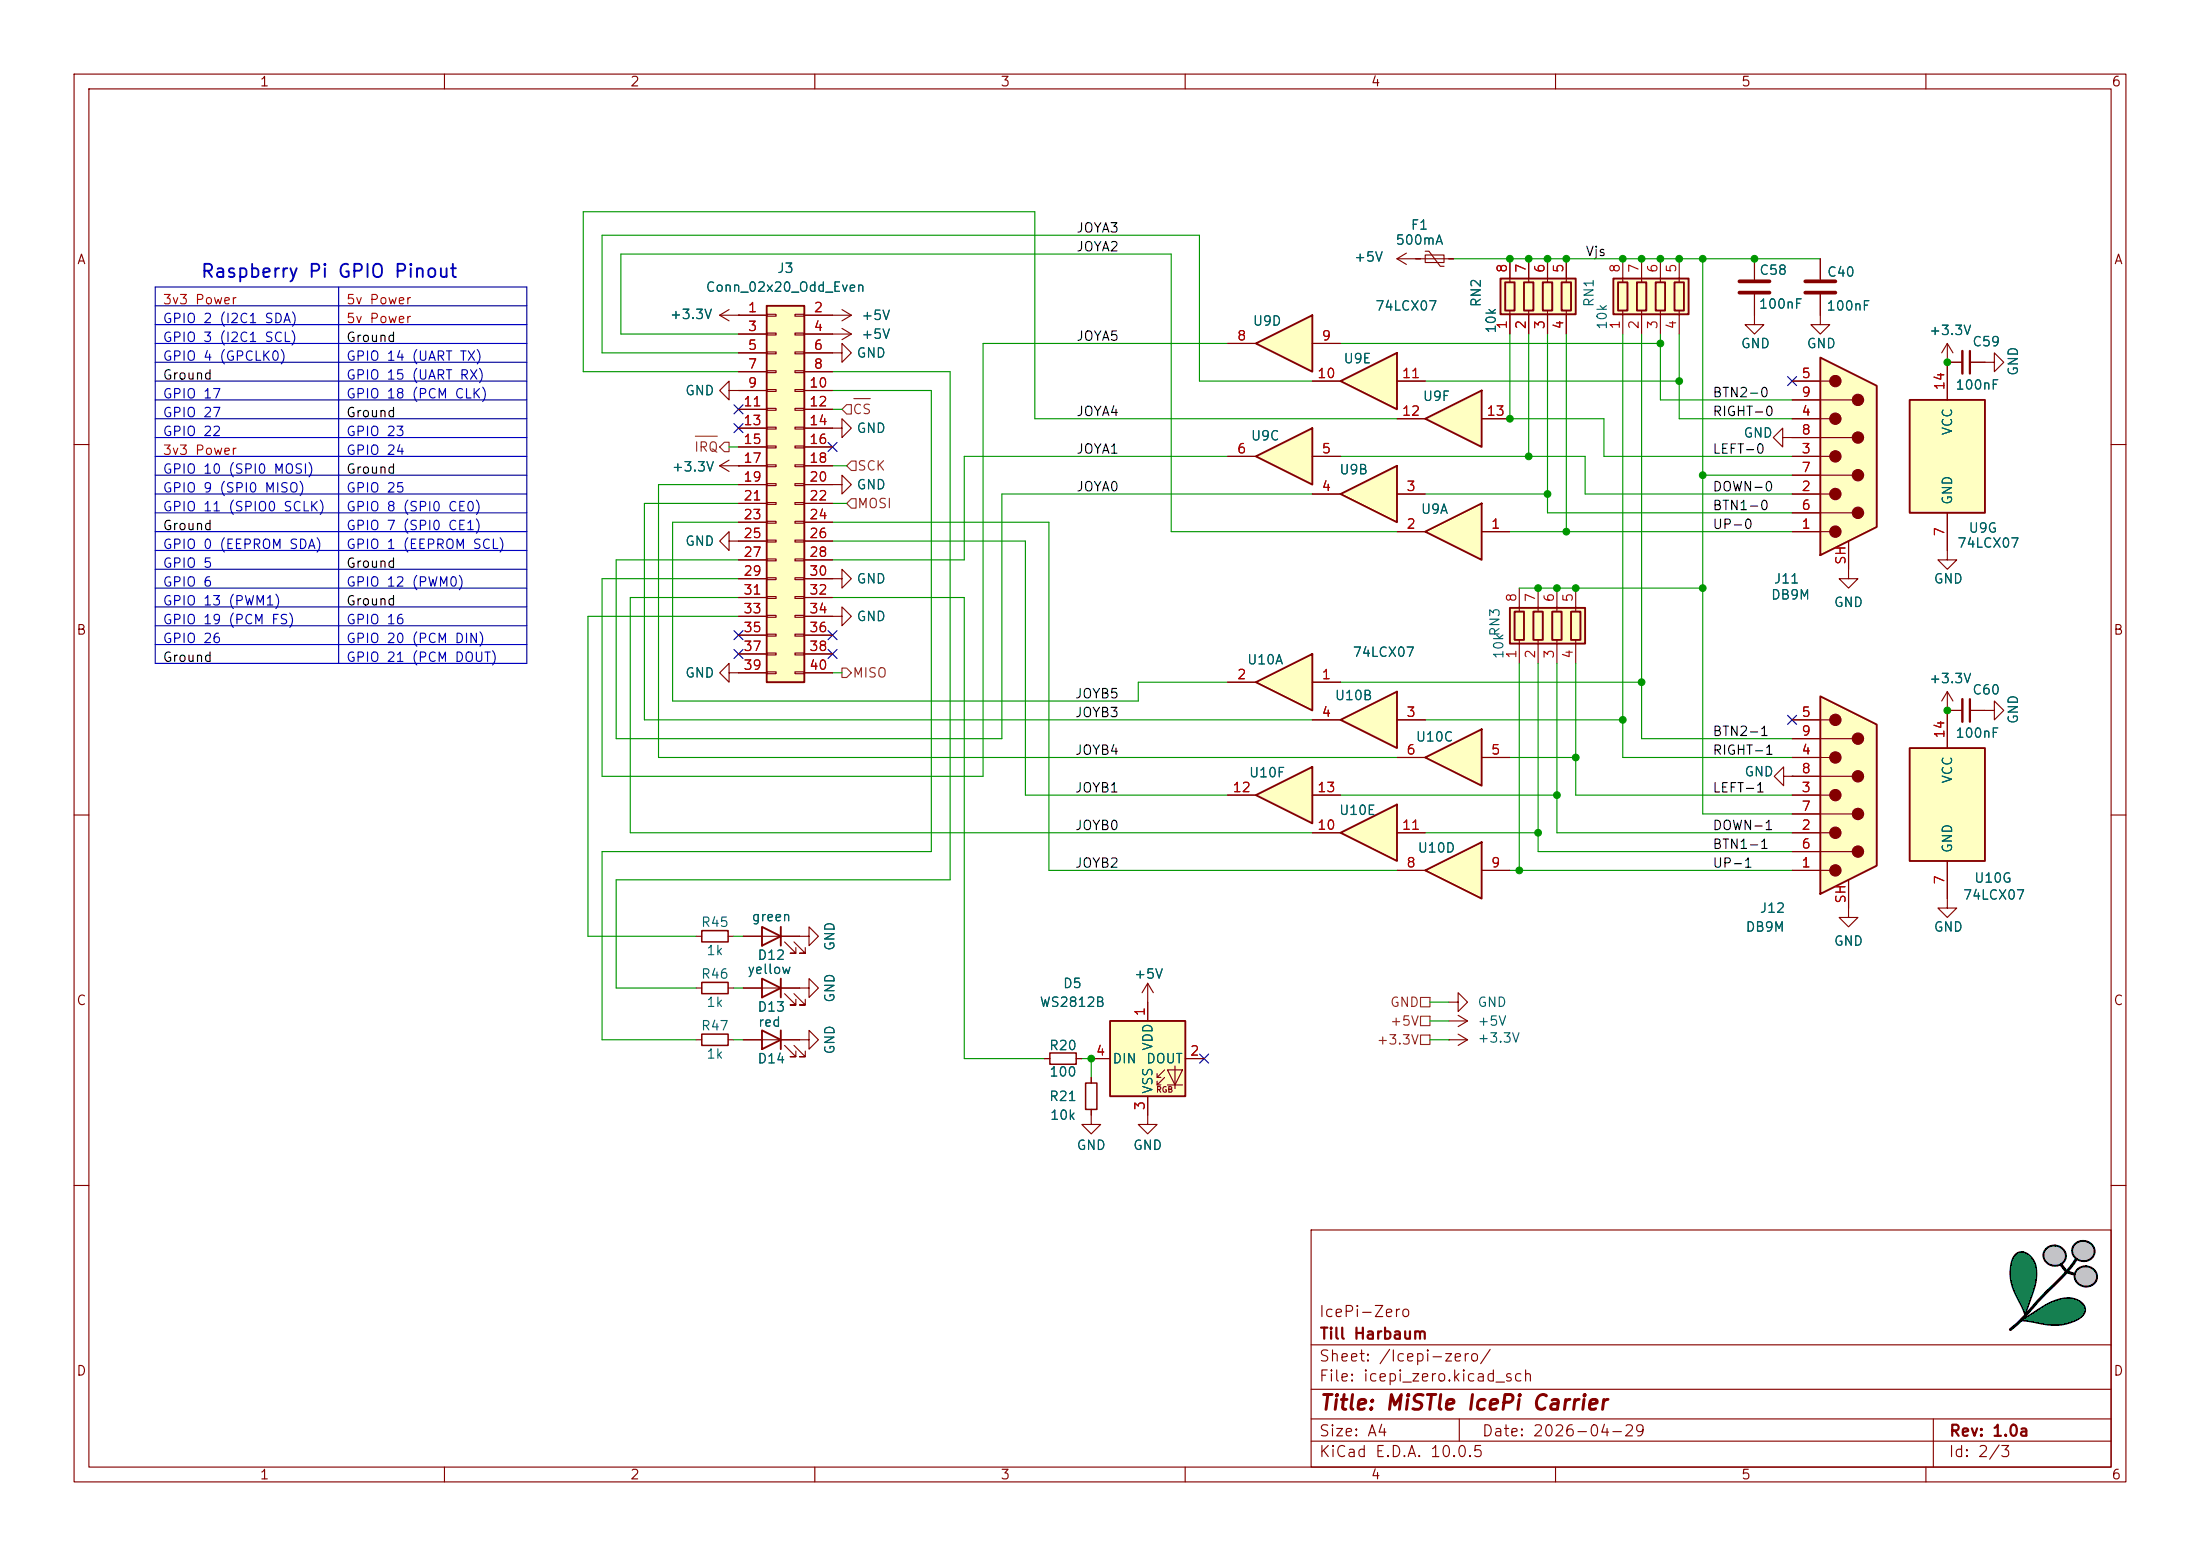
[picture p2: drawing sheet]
<svg xmlns="http://www.w3.org/2000/svg" width="297mm" height="210mm" viewBox="0 0 297 210" stroke-linecap="round" stroke-linejoin="round" font-family="sans-serif">
<g fill="none" stroke="#840000" stroke-width=".15">
<path d="M10 10h277v190h-277zM12 12h273v186h-273zM60 10v2M110 10v2M160 10v2M210 10v2M260 10v2M10 60h2M285 60h2M10 110h2M285 110h2M10 160h2"/>
<path d="M177 166h108v32h-108zM285 160h2M60 198v2M110 198v2M160 198v2M177 194.5h108M177 191.5h108M177 187.5h108M177 181.5h108M197 191.5v3M210 198v2M260 198v2"/>
<path d="M261 191.5v6.5"/>
</g>
<path d="M280.1 167.9a1.51 1.51 0 0 1 1.9-.2 1.51 1.51 0 0 1 .6 1.8 1.52 1.52 0 0 1-1.9 .6 1.52 1.52 0 0 1-.8-1.8z" fill="#c2c2c2"/>
<path d="M272 169.4a1.51 1.51 0 0 1 2.4 .5 4.4 4.4 0 0 1 .3 3.8l-1.3 3.8-.5-1.2a9.6 9.6 0 0 1-1.5-4.2v-.2a4 4 0 0 1 .6-2.5z" fill="#168543"/>
<path d="M276.3 168.5a1.51 1.51 0 0 1 1.9-.2 1.51 1.51 0 0 1 .5 1.9 1.52 1.52 0 0 1-1.9 .5 1.52 1.52 0 0 1-.8-1.8z" fill="#c2c2c2"/>
<path d="M272.8 178.2l.5-.2a19.4 19.4 0 0 1 4.3-2.5 3.2 3.2 0 0 1 3.7 .6 1.22 1.22 0 0 1-.6 1.8 6.9 6.9 0 0 1-5.3 .7z" fill="#168543"/>
<path d="M280.5 171.3a1.51 1.51 0 0 1 1.9-.2 1.51 1.51 0 0 1 .5 1.9 1.52 1.52 0 0 1-1.9 .5 1.52 1.52 0 0 1-.8-1.8z" fill="#c2c2c2"/>
<path d="M217.8 37.6h10.2v4.8h-10.2z" fill="#ffffc2"/>
<path d="M217.8 37.6h10.2v4.8h-10.2zM218.4 38.1h1.3v3.8h-1.3zM221 38.1h1.2v3.8h-1.2zM223.5 38.1h1.3v3.8h-1.3zM226.1 38.1h1.2v3.8h-1.2z" fill="none" stroke="#840000" stroke-width=".25"/>
<path d="M219.1 34.9v3.2M221.6 34.9v3.2M224.2 34.9v3.2M226.7 34.9v3.2M219.1 41.9v3.2M221.6 41.9v3.2M224.2 41.9v3.2M226.7 41.9v3.2M268 48.9h1.2v1.3l1.3-1.3-1.3-1.3v1.3M249.6 76.8v1.3h1.2l-1.2 1.3-1.3-1.3h1.3M262.9 74.3v1.3h-1.3l1.3 1.2 1.3-1.2h-1.3" fill="none" stroke="#840000" stroke-width=".15"/>
<path d="M257.8 54h10.2v15.2h-10.2z" fill="#ffffc2"/>
<path d="M257.8 54h10.2v15.2h-10.2z" fill="none" stroke="#840000" stroke-width=".25"/>
<path d="M262.9 48.9v5.1M262.9 69.2v5.1" fill="none" stroke="#840000" stroke-width=".15"/>
<path d="M202.6 37.6h10.1v4.8h-10.1z" fill="#ffffc2"/>
<path d="M202.6 37.6h10.1v4.8h-10.1zM203.2 38.1h1.3v3.8h-1.3zM205.7 38.1h1.3v3.8h-1.3zM208.3 38.1h1.2v3.8h-1.2zM210.8 38.1h1.3v3.8h-1.3z" fill="none" stroke="#840000" stroke-width=".25"/>
<path d="M203.8 34.9v3.2M206.4 34.9v3.2M208.9 34.9v3.2M211.5 34.9v3.2M203.8 41.9v3.2M206.4 41.9v3.2M208.9 41.9v3.2M211.5 41.9v3.2" fill="none" stroke="#840000" stroke-width=".15"/>
<path d="M192.4 71.8l7.6-3.9v7.7z" fill="#ffffc2"/>
<path d="M192.4 71.8l7.6-3.9v7.7z" fill="none" stroke="#840000" stroke-width=".25"/>
<path d="M188.6 71.8h3.8M200 71.8h3.8" fill="none" stroke="#840000" stroke-width=".15"/>
<path d="M192.4 56.5l7.6-3.8v7.6z" fill="#ffffc2"/>
<path d="M192.4 56.5l7.6-3.8v7.6z" fill="none" stroke="#840000" stroke-width=".25"/>
<path d="M188.6 56.5h3.8M200 56.5h3.8" fill="none" stroke="#840000" stroke-width=".15"/>
<path d="M181 51.4l7.6-3.8v7.6z" fill="#ffffc2"/>
<path d="M181 51.4l7.6-3.8v7.6z" fill="none" stroke="#840000" stroke-width=".25"/>
<path d="M177.2 51.4h3.8M188.6 51.4h3.8" fill="none" stroke="#840000" stroke-width=".15"/>
<path d="M169.5 61.6l7.7-3.8v7.6z" fill="#ffffc2"/>
<path d="M169.5 61.6l7.7-3.8v7.6z" fill="none" stroke="#840000" stroke-width=".25"/>
<path d="M262.9 48.9h.1M262.9 46.4l-.8 1.2M262.9 46.4l.8 1.2M262.9 46.4v2.5M165.7 61.6h3.8M177.2 61.6h3.8" fill="none" stroke="#840000" stroke-width=".15"/>
<path d="M169.5 46.4l7.7-3.9v7.7z" fill="#ffffc2"/>
<path d="M169.5 46.4l7.7-3.9v7.7z" fill="none" stroke="#840000" stroke-width=".25"/>
<path d="M165.7 46.4h3.8M177.2 46.4h3.8" fill="none" stroke="#840000" stroke-width=".15"/>
<path d="M181 66.7l7.6-3.8v7.6z" fill="#ffffc2"/>
<path d="M181 66.7l7.6-3.8v7.6z" fill="none" stroke="#840000" stroke-width=".25"/>
<path d="M188.6 34.9l1.3 .8M188.6 34.9h7.6M189.9 34.2l-1.3 .7M192.4 34.4h2.5v1h-2.5zM192.4 33.9h.5l1.5 2h.5M236.9 42.5v1.3h-1.3l1.3 1.3 1.2-1.3h-1.2M240.7 59.1v1.2l-1.3-1.2 1.3-1.3v1.3h1.2M112.4 78.1h1.3v1.3l1.2-1.3-1.2-1.3v1.3M177.2 66.7h3.8M188.6 66.7h3.8M112.4 83.2h1.3v1.3l1.2-1.3-1.2-1.3v1.3" fill="none" stroke="#840000" stroke-width=".15"/>
<path d="M169.5 92.1l7.7-3.8v7.6z" fill="#ffffc2"/>
<path d="M169.5 92.1l7.7-3.8v7.6z" fill="none" stroke="#840000" stroke-width=".25"/>
<g fill="none" stroke="#840000" stroke-width=".15">
<path d="M165.7 92.1h3.8M177.2 92.1h3.8M195.6 137.8h2.5M196.8 137l1.3 .8M196.8 139.6l1.3 .7M198.1 137.8l-1.3 .8M141 142.9h.7M145.3 142.9h.7M147.3 149.7v2.1h1.3l-1.3 1.2-1.3-1.2h1.3M147.3 145.4v.8M154.9 150.5v1.3h1.3l-1.3 1.2-1.2-1.2h1.2M195.6 140.3h.1"/>
<path d="M195.6 140.3h2.5M198.1 140.3l-1.3 .8"/>
</g>
<path d="M141.7 142.1h3.6v1.5h-3.6zM146.6 146.2h1.5v3.5h-1.5z" fill="none" stroke="#840000" stroke-width=".2"/>
<path d="M149.9 137.8h10.1v10.2h-10.1z" fill="#ffffc2"/>
<g fill="none" stroke="#840000" stroke-width=".15">
<path d="M154.9 132.7v5.1M154.9 132.7l-.7 1.3M154.9 132.7l.8 1.3M147.3 142.9h2.6M154.9 148v2.5M156.2 145.4h.5M156.2 146.4h.5M157.2 144.4l-1 1v-.5M157.2 145.4l-1 1v-.5M157.6 144.4h2l-1 2zM157.6 146.4h2M158.6 143.9v3"/>
<path d="M160 142.9h2.6"/>
</g>
<path d="M149.9 137.8h10.1v10.2h-10.1z" fill="none" stroke="#840000" stroke-width=".25"/>
<path d="M181 97.2l7.6-3.9v7.7z" fill="#ffffc2"/>
<path d="M181 97.2l7.6-3.9v7.7z" fill="none" stroke="#840000" stroke-width=".25"/>
<path d="M177.2 97.2h3.8M188.6 97.2h3.8M94 133.4h.7M98.3 133.4h.8" fill="none" stroke="#840000" stroke-width=".15"/>
<path d="M94.7 132.6h3.6v1.5h-3.6z" fill="none" stroke="#840000" stroke-width=".2"/>
<path d="M203.8 82h10.2v4.9h-10.2z" fill="#ffffc2"/>
<path d="M203.8 82h10.2v4.9h-10.2zM204.5 82.6h1.2v3.8h-1.2zM207 82.6h1.3v3.8h-1.3zM209.5 82.6h1.3v3.8h-1.3zM212.1 82.6h1.3v3.8h-1.3z" fill="none" stroke="#840000" stroke-width=".25"/>
<path d="M205.1 79.4v3.2M207.6 79.4v3.2M210.2 79.4v3.2M212.7 79.4v3.2M205.1 86.4v3.1M207.6 86.4v3.1M210.2 86.4v3.1M212.7 86.4v3.1" fill="none" stroke="#840000" stroke-width=".15"/>
<path d="M192.4 102.2l7.6-3.8v7.6z" fill="#ffffc2"/>
<path d="M192.4 102.2l7.6-3.8v7.6z" fill="none" stroke="#840000" stroke-width=".25"/>
<path d="M188.6 102.2h3.8M200 102.2h3.8" fill="none" stroke="#840000" stroke-width=".15"/>
<path d="M181 112.4l7.6-3.8v7.6z" fill="#ffffc2"/>
<path d="M181 112.4l7.6-3.8v7.6z" fill="none" stroke="#840000" stroke-width=".25"/>
<path d="M177.2 112.4h3.8M188.6 112.4h3.8" fill="none" stroke="#840000" stroke-width=".15"/>
<path d="M169.5 107.3l7.7-3.8v7.6z" fill="#ffffc2"/>
<path d="M169.5 107.3l7.7-3.8v7.6z" fill="none" stroke="#840000" stroke-width=".25"/>
<path d="M165.7 107.3h3.8M177.2 107.3h3.8M195.6 135.3h1.2v-1.3l1.3 1.3-1.3 1.2v-1.2" fill="none" stroke="#840000" stroke-width=".15"/>
<path d="M192.4 117.5l7.6-3.8v7.6z" fill="#ffffc2"/>
<path d="M192.4 117.5l7.6-3.8v7.6z" fill="none" stroke="#840000" stroke-width=".25"/>
<path d="M188.6 117.5h3.8M200 117.5h3.8" fill="none" stroke="#840000" stroke-width=".15"/>
<path d="M245.7 48.3l7.7 3.8v19l-7.7 3.8z" fill="#ffffc2"/>
<g fill="none" stroke="#840000" stroke-width=".15">
<path d="M245.7 34.9v2.8M245.7 39.8v2.7M97.2 42.5h2.5M97.2 42.5l1.2 .8M98.4 52.7v-1.3l-1.2 1.3 1.2 1.3v-1.3h1.3M98.4 41.8l-1.2 .7M99.7 42.5h.1M112.4 45.1h2.5M112.4 42.5h2.5M113.7 44.3l1.2 .8M113.7 41.8l1.2 .7M114.9 45.1l-1.2 .7"/>
<path d="M114.9 42.5l-1.2 .8M241.9 51.4h5.1M241.9 54h8.2M241.9 56.5h5.1M241.9 59.1h8.2M262.9 48.9h2M265.9 48.9h2.1M241.9 61.6h5.1M241.9 64.1h8.2M241.9 66.7h5.1M241.9 69.2h8.2M241.9 71.8h5.1"/>
<path d="M249.6 73v3.8M98.4 90.8v-1.3l-1.2 1.3 1.2 1.3v-1.3h1.3M240.8 104.8v1.2l-1.3-1.2 1.3-1.3v1.3h1.3M94 126.4h.7M98.3 126.4h.8M100.3 126.4h8.9v-1.3l1.3 1.3-1.3 1.2v-1.2M100.3 133.4h8.9v-1.3l1.3 1.3-1.3 1.2v-1.2M105.9 127.1l1.5 1.6h-.7h.7v-.8M105.9 134.1l1.5 1.5h-.7h.7v-.7M107.2 127.1l1.5 1.6h-.8h.8v-.8M107.2 134.1l1.5 1.5h-.8h.8v-.7M249.6 122.6v1.2h1.2l-1.2 1.3-1.3-1.3h1.3"/>
<path d="M94 140.3h.7M98.3 140.3h.8M100.3 140.3h8.9v-1.2l1.3 1.2-1.3 1.3v-1.3M105.9 141.1l1.5 1.5h-.7h.7v-.7M107.2 141.1l1.5 1.5h-.8h.8v-.7"/>
</g>
<path d="M245.7 48.3l7.7 3.8v19l-7.7 3.8zM102.9 139.1l2.5 1.2-2.5 1.3zM102.9 125.1l2.5 1.3-2.5 1.2zM102.9 132.1l2.5 1.3-2.5 1.2zM105.4 125.1v2.5M105.4 132.1v2.5M105.4 139.1v2.5" fill="none" stroke="#840000" stroke-width=".25"/>
<g fill="#840000" stroke="#840000" stroke-width=".15">
<circle cx="247.8" cy="51.4" r=".76"/>
<circle cx="247.8" cy="56.5" r=".76"/>
<circle cx="247.8" cy="61.6" r=".76"/>
<circle cx="247.8" cy="66.7" r=".76"/>
<circle cx="247.8" cy="71.8" r=".76"/>
<circle cx="250.8" cy="54" r=".76"/>
<circle cx="250.8" cy="59.1" r=".76"/>
<circle cx="250.8" cy="64.1" r=".76"/>
<circle cx="250.8" cy="69.2" r=".76"/>
</g>
<path d="M265.9 47.4v3" fill="none" stroke="#840000" stroke-width=".3"/>
<path d="M264.9 47.4v3" fill="none" stroke="#840000" stroke-width=".33"/>
<path d="M94.7 125.6h3.6v1.5h-3.6zM94.7 139.6h3.6v1.5h-3.6z" fill="none" stroke="#840000" stroke-width=".2"/>
<path d="M243.7 39.5h4.1M243.7 38h4.1" fill="none" stroke="#840000" stroke-width=".51"/>
<path d="M103.5 41.3h5.1v50.8h-5.1z" fill="#ffffc2"/>
<path d="M103.5 41.3h5.1v50.8h-5.1z" fill="none" stroke="#840000" stroke-width=".25"/>
<g fill="none" stroke="#840000" stroke-width=".15">
<path d="M236.9 34.9v2.8M236.9 39.8v2.7M99.7 42.5h3.8M99.7 45.1h3.8M99.7 47.6h3.8M99.7 50.2h3.8M99.7 52.7h3.8M99.7 55.2h3.8M99.7 57.8h3.8M103.5 42.4h1.3v.3h-1.3zM103.5 45h1.3v.2h-1.3zM103.5 47.5h1.3v.3h-1.3z"/>
<path d="M103.5 50h1.3v.3h-1.3zM103.5 52.6h1.3v.2h-1.3zM103.5 55.1h1.3v.3h-1.3zM103.5 57.7h1.3v.2h-1.3zM107.3 42.4h1.3v.3h-1.3zM107.3 45h1.3v.2h-1.3zM107.3 47.5h1.3v.3h-1.3zM107.3 50h1.3v.3h-1.3zM107.3 52.6h1.3v.2h-1.3zM107.3 55.1h1.3v.3h-1.3zM107.3 57.7h1.3v.2h-1.3zM108.6 57.8h5.1v1.3l1.2-1.3-1.2-1.3v1.3"/>
<path d="M108.6 42.5h3.8M108.6 45.1h3.8M108.6 47.6h3.8M108.6 50.2h3.8M108.6 52.7h3.8M108.6 55.2h3.8M245.7 42.5v1.3h-1.2l1.2 1.3 1.3-1.3h-1.3M99.7 60.3h3.8M99.7 62.9h3.8M99.7 65.4h3.8M99.7 67.9h3.8M99.7 70.5h3.8"/>
<path d="M99.7 73h3.8M99.7 75.6h3.8M99.7 78.1h3.8M103.5 60.2h1.3v.3h-1.3zM103.5 62.7h1.3v.3h-1.3zM103.5 65.3h1.3v.2h-1.3zM103.5 67.8h1.3v.3h-1.3zM103.5 70.4h1.3v.2h-1.3zM103.5 72.9h1.3v.3h-1.3zM103.5 75.4h1.3v.3h-1.3zM103.5 78h1.3v.2h-1.3zM107.3 60.2h1.3v.3h-1.3z"/>
<path d="M107.3 62.7h1.3v.3h-1.3zM107.3 65.3h1.3v.2h-1.3zM107.3 67.8h1.3v.3h-1.3zM107.3 70.4h1.3v.2h-1.3zM107.3 72.9h1.3v.3h-1.3zM107.3 75.4h1.3v.3h-1.3zM107.3 78h1.3v.2h-1.3zM108.6 65.4h5.1v1.3l1.2-1.3-1.2-1.3v1.3M108.6 60.3h3.8M108.6 62.9h3.8M108.6 67.9h3.8M108.6 70.5h3.8"/>
<path d="M108.6 73h3.8M108.6 75.6h3.8M108.6 78.1h3.8M99.7 80.6h3.8M99.7 83.2h3.8M99.7 85.7h3.8M99.7 88.3h3.8M99.7 90.8h3.8M103.5 80.5h1.3v.3h-1.3zM103.5 83.1h1.3v.2h-1.3zM103.5 85.6h1.3v.3h-1.3zM103.5 88.1h1.3v.3h-1.3z"/>
<path d="M103.5 90.7h1.3v.2h-1.3zM107.3 80.5h1.3v.3h-1.3zM107.3 83.1h1.3v.2h-1.3zM107.3 85.6h1.3v.3h-1.3zM107.3 88.1h1.3v.3h-1.3zM107.3 90.7h1.3v.2h-1.3zM108.6 80.6h3.8M108.6 83.2h3.8M108.6 85.7h3.8M108.6 88.3h3.8M108.6 90.8h3.8M262.9 95.9h.1"/>
<path d="M262.9 95.9h2M262.9 93.3l-.8 1.3M262.9 93.3l.8 1.3M262.9 93.3v2.6M265.9 95.9h3.3v1.3l1.3-1.3-1.3-1.3v1.3"/>
</g>
<path d="M265.9 94.4v3" fill="none" stroke="#840000" stroke-width=".3"/>
<path d="M264.9 94.4v3" fill="none" stroke="#840000" stroke-width=".33"/>
<path d="M234.8 39.5h4.1M234.8 38h4.1" fill="none" stroke="#840000" stroke-width=".51"/>
<path d="M257.8 101h10.2v15.2h-10.2z" fill="#ffffc2"/>
<path d="M257.8 101h10.2v15.2h-10.2z" fill="none" stroke="#840000" stroke-width=".25"/>
<path d="M262.9 95.9v5.1M262.9 116.2v5.1" fill="none" stroke="#840000" stroke-width=".15"/>
<path d="M245.7 94l7.7 3.8v19l-7.7 3.9z" fill="#ffffc2"/>
<g fill="none" stroke="#840000" stroke-width=".15">
<path d="M191.1 34.9h.7M195.6 34.9h.6M203.8 34.9v2.6M206.4 34.9v2.6M208.9 34.9v2.6M211.5 34.9v2.6M236.9 34.9v2.8M236.9 39.8v2.7M245.7 34.9v2.8M245.7 39.8v2.7M99.7 42.5h.1M99.7 42.5h3.8"/>
<path d="M99.7 45.1h3.8M99.7 47.6h3.8M99.7 50.2h3.8M99.7 52.7h3.8M99.7 55.2h3.8M99.7 57.8h3.8M108.6 47.6h5.1v1.3l1.2-1.3-1.2-1.2v1.2M108.6 42.5h3.8M108.6 45.1h3.8M108.6 50.2h3.8M108.6 52.7h3.8M108.6 55.2h3.8"/>
<path d="M108.6 57.8h3.8M165.7 46.4h3.8M177.2 51.4h3.8M177.2 46.4h3.8M188.6 56.5h3.8M188.6 51.4h3.8M200 56.5h3.8M203.8 42.5v2.6M206.4 42.5v2.6M208.9 42.5v2.6M211.5 42.5v2.6M241.9 56.5h3.8"/>
<path d="M241.9 51.4h3.8M241.9 59.1h3.8M241.9 54h3.8M262.9 48.9h.1M262.9 48.9v5.1M262.9 48.9h2M265.9 48.9h2.1M97.2 62.9l1.2 .7M97.2 62.9h6.3M98.4 73v-1.2l-1.2 1.2 1.2 1.3v-1.3h5.1M98.4 62.1l-1.2 .8M99.7 62.9h.1"/>
<path d="M99.7 60.3h3.8M99.7 65.4h3.8M99.7 67.9h3.8M99.7 70.5h3.8M99.7 75.6h3.8M99.7 78.1h3.8M108.6 62.9h3.8M108.6 60.3h3.8M108.6 65.4h3.8M108.6 67.9h3.8M108.6 70.5h3.8M108.6 73h3.8"/>
<path d="M108.6 75.6h3.8M108.6 78.1h3.8M165.7 61.6h3.8M177.2 66.7h3.8M177.2 61.6h3.8M188.6 71.8h3.8M188.6 66.7h3.8M200 71.8h3.8M241.9 71.8h3.8M241.9 66.7h3.8M241.9 61.6h3.8M241.9 69.2h3.8"/>
<path d="M241.9 64.1h3.8M249.6 73v3.8M262.9 69.2v5.1M99.7 80.6h3.8M99.7 83.2h3.8M99.7 85.7h3.8M99.7 88.3h3.8M99.7 90.8h3.8M108.6 80.6h3.8M108.6 83.2h3.8M108.6 85.7h3.8M108.6 88.3h3.8"/>
<path d="M108.6 90.8h3.8M165.7 92.1h3.8M177.2 97.2h3.8M177.2 92.1h3.8M188.6 97.2h3.8M241.9 97.2h5.1M241.9 99.7h8.2M262.9 95.9h.1M262.9 95.9v5.1M262.9 95.9h2M265.9 95.9h2.1M165.7 107.3h3.8"/>
<path d="M177.2 107.3h3.8M177.2 112.4h3.8M188.6 102.2h3.8M188.6 112.4h3.8M188.6 117.5h3.8M200 102.2h3.8M200 117.5h3.8M241.9 102.2h5.1M241.9 104.8h8.2M241.9 107.3h5.1M241.9 109.9h8.2M241.9 112.4h5.1"/>
<path d="M241.9 114.9h8.2M241.9 117.5h5.1M249.6 118.7v3.9M262.9 116.2v6.4h-1.3l1.3 1.2 1.3-1.2h-1.3M100.3 133.4h2.6M100.3 126.4h2.6M105.4 133.4h2.5M105.4 126.4h2.5M154.9 135.3v2.5M100.3 140.3h2.6M105.4 140.3h2.5M141 142.9h.7"/>
<path d="M145.3 142.9h.7M147.3 142.9h2.6M147.3 145.4v.8M147.3 149.7v.8M154.9 148v2.5M160 142.9h2.6"/>
</g>
<path d="M245.7 94l7.7 3.8v19l-7.7 3.9z" fill="none" stroke="#840000" stroke-width=".25"/>
<g fill="#840000" stroke="#840000" stroke-width=".15">
<circle cx="247.8" cy="97.2" r=".76"/>
<circle cx="247.8" cy="102.2" r=".76"/>
<circle cx="247.8" cy="107.3" r=".76"/>
<circle cx="247.8" cy="112.4" r=".76"/>
<circle cx="247.8" cy="117.5" r=".76"/>
<circle cx="250.8" cy="99.7" r=".76"/>
<circle cx="250.8" cy="104.8" r=".76"/>
<circle cx="250.8" cy="109.9" r=".76"/>
<circle cx="250.8" cy="114.9" r=".76"/>
</g>
<path d="M93.9 58.9h2.9M97.8 59.7h.6v1.3h-.6l-.6-.7zM114.3 54.6h.6v1.3h-.6l-.6-.7zM115.3 53.8h2.2M114.9 67.3h.7v1.3h-.7l-.6-.7zM114.9 62.2h.7v1.3h-.7l-.6-.6zM113.7 90.2h.6l.6 .6-.6 .6h-.6zM191.8 137.2h1.2v1.2h-1.2zM191.8 134.6h1.2v1.3h-1.2zM191.8 139.7h1.2v1.3h-1.2z" fill="none" stroke="#725600" stroke-width=".15"/>
<g fill="none" stroke="#0000c2" stroke-width=".15">
<path d="M21 38.7h50.1v50.8h-50.1zM45.7 38.7v50.8M21 41.3h50.1M21 43.8h50.1M21 46.4h50.1M21 48.9h50.1M21 51.4h50.1M21 54h50.1M21 56.5h50.1M21 59.1h50.1M21 61.6h50.1M21 64.1h50.1"/>
<path d="M21 66.7h50.1M21 69.2h50.1M21 71.8h50.1M21 74.3h50.1M21 76.8h50.1M21 79.4h50.1M21 81.9h50.1M21 84.5h50.1M21 87h50.1"/>
</g>
<path d="M278.3 170.7l.7 .9 1 .4M280.3 169.9a22.1 22.1 0 0 1-4 4.4l-1.1 1.2a25.4 25.4 0 0 1-3.8 4" fill="none" stroke="#000" stroke-width=".4"/>
<g fill="none" stroke="#009600" stroke-width=".15">
<path d="M196.2 34.9h49.5M229.9 34.9v75h12M99.7 50.2h-21v-21.6h61v27.9h48.9M99.7 47.6h-18.4v-15.8h80.6v19.6h15.3M99.7 45.1h-15.9v-10.8h74.3v37.5h30.5M112.4 52.7h13.3v62.2h-44.4v25.4h12.7M112.4 55.2h1.3M112.4 50.2h15.9v68.5h-45.1v14.7h10.8M165.7 46.4h-33v58.4h-51.4v-26.7h18.4M181 46.4h43.2M192.4 51.4h34.3M203.8 45.1v11.4h12.7v5.1h25.4"/>
<path d="M206.4 45.1v16.5M208.9 45.1v24.1h33M211.5 45.1v26.7M219.1 45.1v57.1h22.8M221.6 45.1v54.6h20.3M224.2 45.1v8.9h17.7M226.7 45.1v11.4h15.2M98.4 60.3h1.3M99.7 67.9h-12.7v29.3h90.2M99.7 65.4h-10.8v36.8h99.7M99.7 70.5h-8.9v24.1h62.9v-2.5h12M112.4 73h26v34.3h27.3"/>
<path d="M112.4 67.9h1.9M112.4 62.9h1.9M112.4 70.5h29.2v47h47M165.7 61.6h-35.5v14h-17.8M177.2 66.7h-41.9v33h-52.1v-24.1h16.5M181 61.6h33v5.1h27.9M192.4 66.7h16.5M203.8 71.8h38.1M205.1 79.4h24.8M229.9 64.1h12M99.7 80.6h-14.6v31.8h92.1M99.7 83.2h-20.3v43.2h14.6"/>
<path d="M112.4 80.6h17.8v62.3h10.8M112.4 90.8h1.3M181 92.1h40.6M192.4 97.2h26.7M205.1 89.5v28M207.6 89.5v25.4h34.3M210.2 89.5v22.9h31.7M212.7 89.5v17.8h29.2M181 107.3h29.2M192.4 112.4h15.2M203.8 102.2h8.9M203.8 117.5h38.1"/>
<path d="M241.9 104.8h.2M99.1 126.4h1.2M99.1 133.4h1.2M193 137.8h2.6M193 135.3h2.6M99.1 140.3h1.2M146 142.9h1.3v2.5M193 140.3h2.6"/>
</g>
<g fill="none" stroke="#000084" stroke-width=".15">
<path d="M99.1 54.6l1.2 1.3M99.1 57.2l1.2 1.2M100.3 54.6l-1.2 1.3M100.3 57.2l-1.2 1.2M111.8 59.7l1.2 1.2M113 59.7l-1.2 1.2M241.3 50.8l1.2 1.2M242.5 50.8l-1.2 1.2M99.1 85.1l1.2 1.2M99.1 87.7l1.2 1.2M100.3 85.1l-1.2 1.2M100.3 87.7l-1.2 1.2"/>
<path d="M111.8 87.7l1.2 1.2M111.8 85.1l1.2 1.2M113 87.7l-1.2 1.2M113 85.1l-1.2 1.2M241.3 96.5l1.2 1.3M242.5 96.5l-1.2 1.3M162 142.3l1.2 1.2M163.2 142.3l-1.2 1.2"/>
</g>
<path d="M276.3 168.5a1.51 1.51 0 0 1 1.9-.2 1.51 1.51 0 0 1 .5 1.9 1.52 1.52 0 0 1-1.9 .5 1.52 1.52 0 0 1-.8-1.8zM280.1 167.9a1.51 1.51 0 0 1 1.9-.2 1.51 1.51 0 0 1 .6 1.8 1.52 1.52 0 0 1-1.9 .6 1.52 1.52 0 0 1-.8-1.8zM280.5 171.3a1.51 1.51 0 0 1 1.9-.2 1.51 1.51 0 0 1 .5 1.9 1.52 1.52 0 0 1-1.9 .5 1.52 1.52 0 0 1-.8-1.8z" fill="none" stroke="#000" stroke-width=".26"/>
<path d="M272 169.4a1.51 1.51 0 0 1 2.4 .5 4.4 4.4 0 0 1 .3 3.8l-1.3 3.8-.5-1.2a9.6 9.6 0 0 1-1.5-4.2v-.2a4 4 0 0 1 .6-2.5zM272.8 178.2l.5-.2a19.4 19.4 0 0 1 4.3-2.5 3.2 3.2 0 0 1 3.7 .6 1.22 1.22 0 0 1-.6 1.8 6.9 6.9 0 0 1-5.3 .7z" fill="none" stroke="#000" stroke-width=".2"/>
<g fill="#009600" stroke="#009600" stroke-width=".14">
<circle cx="210.2" cy="79.4" r=".46"/>
<circle cx="229.9" cy="79.4" r=".46"/>
<circle cx="212.7" cy="79.4" r=".46"/>
<circle cx="221.6" cy="92.1" r=".46"/>
<circle cx="219.1" cy="97.2" r=".46"/>
<circle cx="262.9" cy="95.9" r=".46"/>
<circle cx="236.9" cy="34.9" r=".46"/>
<circle cx="226.7" cy="51.4" r=".46"/>
<circle cx="229.9" cy="34.9" r=".46"/>
<circle cx="262.9" cy="48.9" r=".46"/>
<circle cx="205.1" cy="117.5" r=".46"/>
<circle cx="212.7" cy="102.2" r=".46"/>
<circle cx="207.6" cy="112.4" r=".46"/>
<circle cx="210.2" cy="107.3" r=".46"/>
<circle cx="147.3" cy="142.9" r=".46"/>
<circle cx="224.2" cy="34.9" r=".46"/>
<circle cx="221.6" cy="34.9" r=".46"/>
<circle cx="226.7" cy="34.9" r=".46"/>
<circle cx="219.1" cy="34.9" r=".46"/>
<circle cx="224.2" cy="46.4" r=".46"/>
<circle cx="211.5" cy="34.9" r=".46"/>
<circle cx="211.5" cy="71.8" r=".46"/>
<circle cx="229.9" cy="64.1" r=".46"/>
<circle cx="208.9" cy="34.9" r=".46"/>
<circle cx="207.6" cy="79.4" r=".46"/>
<circle cx="206.4" cy="61.6" r=".46"/>
<circle cx="206.4" cy="34.9" r=".46"/>
<circle cx="208.9" cy="66.7" r=".46"/>
<circle cx="203.8" cy="34.9" r=".46"/>
<circle cx="203.8" cy="56.5" r=".46"/>
</g>
<text font-size="2" fill="#840000" x="178" y="190.8">Title: MiSTle IcePi Carrier</text>
<text font-size="1.8" fill="#0000c2" x="27" y="37.9">Raspberry Pi GPIO Pinout</text>
<g font-size="1.5" fill="#840000">
<text x="178" y="178.1">IcePi-Zero</text>
<text x="178" y="184.1">Sheet: /Icepi-zero/</text>
<text x="178" y="181.1">Till Harbaum</text>
<text x="178" y="186.8">File: icepi_zero.kicad_sch</text>
<text x="178" y="197">KiCad E.D.A. 10.0.5</text>
<text x="178" y="194.2">Size: A4</text>
<text x="200" y="194.2">Date: 2026-04-29</text>
<text x="263" y="197">Id: 2/3</text>
<text x="263" y="194.2">Rev: 1.0a</text>
</g>
<g font-size="1.3" fill="#840000">
<text x="35" y="12">1</text>
<text x="85" y="12">2</text>
<text x="135" y="12">3</text>
<text x="185" y="12">4</text>
<text x="235" y="12">5</text>
<text x="285" y="12">6</text>
<text x="10.3" y="36">A</text>
<text x="285.3" y="36">A</text>
<text x="10.2" y="86">B</text>
<text x="285.2" y="86">B</text>
<text x="10.2" y="136">C</text>
<text x="285.2" y="136">C</text>
<text x="10.2" y="186">D</text>
<text x="285.2" y="186">D</text>
<text x="35" y="200">1</text>
<text x="85" y="200">2</text>
<text x="135" y="200">3</text>
<text x="185" y="200">4</text>
<text x="235" y="200">5</text>
<text x="285" y="200">6</text>
</g>
<g font-size="1.3" fill="#0f0f0f">
<text x="145.2" y="31.7">JOYA3</text>
<text x="145.2" y="34.3">JOYA2</text>
<text x="214" y="34.9">Vjs</text>
<text x="145.2" y="46.3">JOYA5</text>
<text x="231.1" y="53.9">BTN2-0</text>
<text x="145.2" y="56.5">JOYA4</text>
<text x="231.1" y="56.5">RIGHT-0</text>
<text x="145.2" y="61.6">JOYA1</text>
<text x="231.1" y="61.6">LEFT-0</text>
<text x="145.2" y="66.6">JOYA0</text>
<text x="231.1" y="66.6">DOWN-0</text>
<text x="231.1" y="71.7">UP-0</text>
<text x="231.1" y="69.2">BTN1-0</text>
<text x="145" y="94.6">JOYB5</text>
<text x="145" y="97.1">JOYB3</text>
<text x="231.1" y="99.7">BTN2-1</text>
<text x="145" y="107.3">JOYB1</text>
<text x="145" y="102.2">JOYB4</text>
<text x="231.1" y="107.3">LEFT-1</text>
<text x="231.1" y="102.2">RIGHT-1</text>
<text x="145" y="112.4">JOYB0</text>
<text x="231.1" y="112.4">DOWN-1</text>
<text x="145" y="117.4">JOYB2</text>
<text x="231.1" y="114.9">BTN1-1</text>
<text x="231.1" y="117.4">UP-1</text>
</g>
<g font-size="1.3" fill="#006464">
<text x="182.7" y="35.6">+5V</text>
<text x="188.3" y="33.3">500mA</text>
<text x="190.4" y="31.3">F1</text>
<text x="95.2" y="39.7">Conn_02x20_Odd_Even</text>
<text x="104.8" y="37.2">J3</text>
<text x="200.2" y="41.5" transform="rotate(-90 200.2 41.5)">RN2</text>
<text x="215.5" y="41.5" transform="rotate(-90 215.5 41.5)">RN1</text>
<text x="237.4" y="42">100nF</text>
<text x="237.4" y="37.4">C58</text>
<text x="246.6" y="37.7">C40</text>
<text x="90.3" y="43.4">+3.3V</text>
<text x="116.2" y="46">+5V</text>
<text x="116.2" y="43.5">+5V</text>
<text x="169" y="44.3">U9D</text>
<text x="185.6" y="42.2">74LCX07</text>
<text x="202.3" y="45.1" transform="rotate(-90 202.3 45.1)">10k</text>
<text x="217.2" y="44.6" transform="rotate(-90 217.2 44.6)">10k</text>
<text x="234.9" y="47.3">GND</text>
<text x="243.8" y="47.3">GND</text>
<text x="246.5" y="42.2">100nF</text>
<text x="260.3" y="45.5">+3.3V</text>
<text x="266.2" y="47.1">C59</text>
<text x="92.4" y="53.7">GND</text>
<text x="115.6" y="48.6">GND</text>
<text x="181.3" y="49.4">U9E</text>
<text x="263.9" y="52.9">100nF</text>
<text x="272.7" y="50.8" transform="rotate(-90 272.7 50.8)">GND</text>
<text x="115.6" y="58.7">GND</text>
<text x="168.8" y="59.8">U9C</text>
<text x="192" y="54.4">U9F</text>
<text x="235.3" y="59.4">GND</text>
<text x="263.9" y="58.8" transform="rotate(-90 263.9 58.8)">VCC</text>
<text x="90.6" y="64">+3.3V</text>
<text x="180.7" y="64.3">U9B</text>
<text x="115.6" y="66.4">GND</text>
<text x="191.7" y="69.7">U9A</text>
<text x="263.9" y="68.2" transform="rotate(-90 263.9 68.2)">GND</text>
<text x="92.4" y="74">GND</text>
<text x="264.1" y="74.2">74LCX07</text>
<text x="265.7" y="72.2">U9G</text>
<text x="115.6" y="79.1">GND</text>
<text x="239" y="81.2">DB9M</text>
<text x="239.4" y="79.1">J11</text>
<text x="247.5" y="82.2">GND</text>
<text x="261" y="79.1">GND</text>
<text x="115.6" y="84.1">GND</text>
<text x="168.3" y="90">U10A</text>
<text x="182.5" y="89">74LCX07</text>
<text x="202.8" y="86" transform="rotate(-90 202.8 86)">RN3</text>
<text x="203.3" y="89" transform="rotate(-90 203.3 89)">10k</text>
<text x="92.4" y="91.8">GND</text>
<text x="180.1" y="94.8">U10B</text>
<text x="260.3" y="92.5">+3.3V</text>
<text x="266.2" y="94.1">C60</text>
<text x="191" y="100.4">U10C</text>
<text x="263.9" y="99.9">100nF</text>
<text x="272.7" y="97.8" transform="rotate(-90 272.7 97.8)">GND</text>
<text x="168.5" y="105.2">U10F</text>
<text x="235.4" y="105.1">GND</text>
<text x="263.9" y="105.8" transform="rotate(-90 263.9 105.8)">VCC</text>
<text x="180.7" y="110.3">U10E</text>
<text x="191.3" y="115.4">U10D</text>
<text x="263.9" y="115.2" transform="rotate(-90 263.9 115.2)">GND</text>
<text x="266.4" y="119.5">U10G</text>
<text x="94.5" y="125.4">R45</text>
<text x="101.4" y="124.7">green</text>
<text x="237.5" y="123.5">J12</text>
<text x="264.9" y="121.7">74LCX07</text>
<text x="95.3" y="129.2">1k</text>
<text x="100.8" y="131.8">yellow</text>
<text x="102.2" y="129.9">D12</text>
<text x="113" y="128.4" transform="rotate(-90 113 128.4)">GND</text>
<text x="235.6" y="126.1">DB9M</text>
<text x="247.5" y="128">GND</text>
<text x="261" y="126.1">GND</text>
<text x="94.5" y="132.4">R46</text>
<text x="95.3" y="136.2">1k</text>
<text x="102.2" y="136.9">D13</text>
<text x="113" y="135.4" transform="rotate(-90 113 135.4)">GND</text>
<text x="140.3" y="136.2">WS2812B</text>
<text x="143.4" y="133.7">D5</text>
<text x="153" y="132.4">+5V</text>
<text x="199.4" y="136.2">GND</text>
<text x="94.5" y="139.4">R47</text>
<text x="95.3" y="143.2">1k</text>
<text x="102.2" y="143.8">D14</text>
<text x="102.2" y="138.9">red</text>
<text x="113" y="142.4" transform="rotate(-90 113 142.4)">GND</text>
<text x="141.5" y="142.1">R20</text>
<text x="150.1" y="143.8">DIN</text>
<text x="154.6" y="143.8">DOUT</text>
<text x="155.9" y="141.9" transform="rotate(-90 155.9 141.9)">VDD</text>
<text x="199.4" y="138.8">+5V</text>
<text x="199.4" y="141">+3.3V</text>
<text x="141.5" y="148.9">R21</text>
<text x="141.6" y="145.6">100</text>
<text x="155.9" y="147.7" transform="rotate(-90 155.9 147.7)">VSS</text>
<text x="141.7" y="151.5">10k</text>
<text x="145.3" y="155.5">GND</text>
<text x="152.9" y="155.5">GND</text>
</g>
<g font-size="1.3" fill="#f00">
<text x="21.9" y="41.4">3v3 Power</text>
<text x="46.6" y="41.4">5v Power</text>
<text x="46.6" y="43.9">5v Power</text>
<text x="21.9" y="61.7">3v3 Power</text>
</g>
<g font-size="1.3" fill="#a90000">
<text x="203.8" y="36.9" transform="rotate(-90 203.8 36.9)">8</text>
<text x="206.3" y="36.9" transform="rotate(-90 206.3 36.9)">7</text>
<text x="208.8" y="36.9" transform="rotate(-90 208.8 36.9)">6</text>
<text x="211.4" y="36.9" transform="rotate(-90 211.4 36.9)">5</text>
<text x="219" y="36.9" transform="rotate(-90 219 36.9)">8</text>
<text x="221.5" y="36.9" transform="rotate(-90 221.5 36.9)">7</text>
<text x="224.1" y="36.9" transform="rotate(-90 224.1 36.9)">6</text>
<text x="226.6" y="36.9" transform="rotate(-90 226.6 36.9)">5</text>
<text x="100.9" y="42.5">1</text>
<text x="100.9" y="45">3</text>
<text x="100.9" y="47.5">5</text>
<text x="109.8" y="42.5">2</text>
<text x="109.8" y="45">4</text>
<text x="109.8" y="47.5">6</text>
<text x="166.9" y="46.3">8</text>
<text x="178.3" y="46.3">9</text>
<text x="203.8" y="44.5" transform="rotate(-90 203.8 44.5)">1</text>
<text x="206.3" y="44.5" transform="rotate(-90 206.3 44.5)">2</text>
<text x="208.8" y="44.5" transform="rotate(-90 208.8 44.5)">3</text>
<text x="211.4" y="44.5" transform="rotate(-90 211.4 44.5)">4</text>
<text x="219" y="44.5" transform="rotate(-90 219 44.5)">1</text>
<text x="221.5" y="44.5" transform="rotate(-90 221.5 44.5)">2</text>
<text x="224.1" y="44.5" transform="rotate(-90 224.1 44.5)">3</text>
<text x="226.6" y="44.5" transform="rotate(-90 226.6 44.5)">4</text>
<text x="100.9" y="50.1">7</text>
<text x="100.9" y="52.6">9</text>
<text x="109.2" y="52.6">10</text>
<text x="109.8" y="50.1">8</text>
<text x="177.7" y="51.4">10</text>
<text x="189.2" y="51.4">11</text>
<text x="243.1" y="51.4">5</text>
<text x="243.1" y="53.9">9</text>
<text x="262.8" y="52.8" transform="rotate(-90 262.8 52.8)">14</text>
<text x="100.3" y="55.2">11</text>
<text x="100.3" y="57.7">13</text>
<text x="109.2" y="55.2">12</text>
<text x="109.2" y="57.7">14</text>
<text x="189.2" y="56.4">12</text>
<text x="200.6" y="56.4">13</text>
<text x="243.1" y="56.4">4</text>
<text x="243.1" y="59">8</text>
<text x="100.3" y="60.2">15</text>
<text x="100.3" y="62.8">17</text>
<text x="100.3" y="65.3">19</text>
<text x="109.2" y="60.2">16</text>
<text x="109.2" y="62.8">18</text>
<text x="109.2" y="65.3">20</text>
<text x="166.9" y="61.5">6</text>
<text x="178.3" y="61.5">5</text>
<text x="243.1" y="61.5">3</text>
<text x="243.1" y="64.1">7</text>
<text x="100.3" y="67.9">21</text>
<text x="100.3" y="70.4">23</text>
<text x="109.2" y="67.9">22</text>
<text x="109.2" y="70.4">24</text>
<text x="178.3" y="66.6">4</text>
<text x="189.8" y="71.7">2</text>
<text x="189.8" y="66.6">3</text>
<text x="201.2" y="71.7">1</text>
<text x="243.1" y="71.7">1</text>
<text x="243.1" y="66.6">2</text>
<text x="243.1" y="69.1">6</text>
<text x="100.3" y="72.9">25</text>
<text x="100.3" y="75.5">27</text>
<text x="109.2" y="72.9">26</text>
<text x="109.2" y="75.5">28</text>
<text x="249.5" y="76.3" transform="rotate(-90 249.5 76.3)">SH</text>
<text x="262.8" y="72.5" transform="rotate(-90 262.8 72.5)">7</text>
<text x="100.3" y="78">29</text>
<text x="100.3" y="80.6">31</text>
<text x="100.3" y="83.1">33</text>
<text x="109.2" y="78">30</text>
<text x="109.2" y="80.6">32</text>
<text x="109.2" y="83.1">34</text>
<text x="205" y="81.4" transform="rotate(-90 205 81.4)">8</text>
<text x="207.6" y="81.4" transform="rotate(-90 207.6 81.4)">7</text>
<text x="210.1" y="81.4" transform="rotate(-90 210.1 81.4)">6</text>
<text x="212.6" y="81.4" transform="rotate(-90 212.6 81.4)">5</text>
<text x="100.3" y="85.6">35</text>
<text x="100.3" y="88.2">37</text>
<text x="109.2" y="85.6">36</text>
<text x="109.2" y="88.2">38</text>
<text x="205" y="89" transform="rotate(-90 205 89)">1</text>
<text x="207.6" y="89" transform="rotate(-90 207.6 89)">2</text>
<text x="210.1" y="89" transform="rotate(-90 210.1 89)">3</text>
<text x="212.6" y="89" transform="rotate(-90 212.6 89)">4</text>
<text x="100.3" y="90.7">39</text>
<text x="109.2" y="90.7">40</text>
<text x="166.9" y="92">2</text>
<text x="178.3" y="92">1</text>
<text x="178.3" y="97.1">4</text>
<text x="189.8" y="97.1">3</text>
<text x="243.1" y="97.1">5</text>
<text x="243.1" y="99.6">9</text>
<text x="262.8" y="99.8" transform="rotate(-90 262.8 99.8)">14</text>
<text x="166.3" y="107.2">12</text>
<text x="177.7" y="107.2">13</text>
<text x="189.8" y="102.2">6</text>
<text x="201.2" y="102.2">5</text>
<text x="243.1" y="107.2">3</text>
<text x="243.1" y="102.2">4</text>
<text x="243.1" y="104.7">8</text>
<text x="177.7" y="112.3">10</text>
<text x="189.2" y="112.3">11</text>
<text x="243.1" y="112.3">2</text>
<text x="243.1" y="109.8">7</text>
<text x="189.8" y="117.4">8</text>
<text x="201.2" y="117.4">9</text>
<text x="243.1" y="117.4">1</text>
<text x="243.1" y="114.9">6</text>
<text x="262.8" y="119.5" transform="rotate(-90 262.8 119.5)">7</text>
<text x="249.5" y="122" transform="rotate(-90 249.5 122)">SH</text>
<text x="154.9" y="137.3" transform="rotate(-90 154.9 137.3)">1</text>
<text x="147.9" y="142.8">4</text>
<text x="160.6" y="142.8">2</text>
<text x="154.9" y="150" transform="rotate(-90 154.9 150)">3</text>
</g>
<g font-size="1.3" fill="#0000c2">
<text x="21.9" y="43.9">GPIO 2 (I2C1 SDA)</text>
<text x="21.9" y="46.5">GPIO 3 (I2C1 SCL)</text>
<text x="21.9" y="49">GPIO 4 (GPCLK0)</text>
<text x="46.6" y="49">GPIO 14 (UART TX)</text>
<text x="46.6" y="51.6">GPIO 15 (UART RX)</text>
<text x="21.9" y="54.1">GPIO 17</text>
<text x="21.9" y="56.6">GPIO 27</text>
<text x="21.9" y="59.2">GPIO 22</text>
<text x="46.6" y="54.1">GPIO 18 (PCM CLK)</text>
<text x="46.6" y="59.2">GPIO 23</text>
<text x="21.9" y="64.3">GPIO 10 (SPI0 MOSI)</text>
<text x="46.6" y="61.7">GPIO 24</text>
<text x="21.9" y="66.8">GPIO 9 (SPI0 MISO)</text>
<text x="21.9" y="69.3">GPIO 11 (SPIO0 SCLK)</text>
<text x="46.6" y="66.8">GPIO 25</text>
<text x="46.6" y="69.3">GPIO 8 (SPI0 CE0)</text>
<text x="46.6" y="71.9">GPIO 7 (SPI0 CE1)</text>
<text x="21.9" y="74.4">GPIO 0 (EEPROM SDA)</text>
<text x="21.9" y="77">GPIO 5</text>
<text x="46.6" y="74.4">GPIO 1 (EEPROM SCL)</text>
<text x="21.9" y="79.5">GPIO 6</text>
<text x="21.9" y="82">GPIO 13 (PWM1)</text>
<text x="46.6" y="79.5">GPIO 12 (PWM0)</text>
<text x="21.9" y="84.6">GPIO 19 (PCM FS)</text>
<text x="21.9" y="87.1">GPIO 26</text>
<text x="46.6" y="84.6">GPIO 16</text>
<text x="46.6" y="87.1">GPIO 20 (PCM DIN)</text>
<text x="46.6" y="89.7">GPIO 21 (PCM DOUT)</text>
</g>
<g font-size="1.3">
<text x="46.6" y="46.5">Ground</text>
<text x="21.9" y="51.6">Ground</text>
<text x="46.6" y="56.6">Ground</text>
<text x="46.6" y="64.3">Ground</text>
<text x="21.9" y="71.9">Ground</text>
<text x="46.6" y="77">Ground</text>
<text x="46.6" y="82">Ground</text>
<text x="21.9" y="89.7">Ground</text>
</g>
<g font-size="1.3" fill="#725600">
<text x="115" y="56.2">CS</text>
<text x="93.6" y="61.3">IRQ</text>
<text x="115.6" y="63.8">SCK</text>
<text x="115.6" y="68.9">MOSI</text>
<text x="115" y="91.8">MISO</text>
<text x="187.6" y="136.2">GND</text>
<text x="185.8" y="141.3">+3.3V</text>
<text x="187.6" y="138.8">+5V</text>
</g>
<text font-size=".8" fill="#840000" x="156" y="147.6">RGB</text>
</svg>
